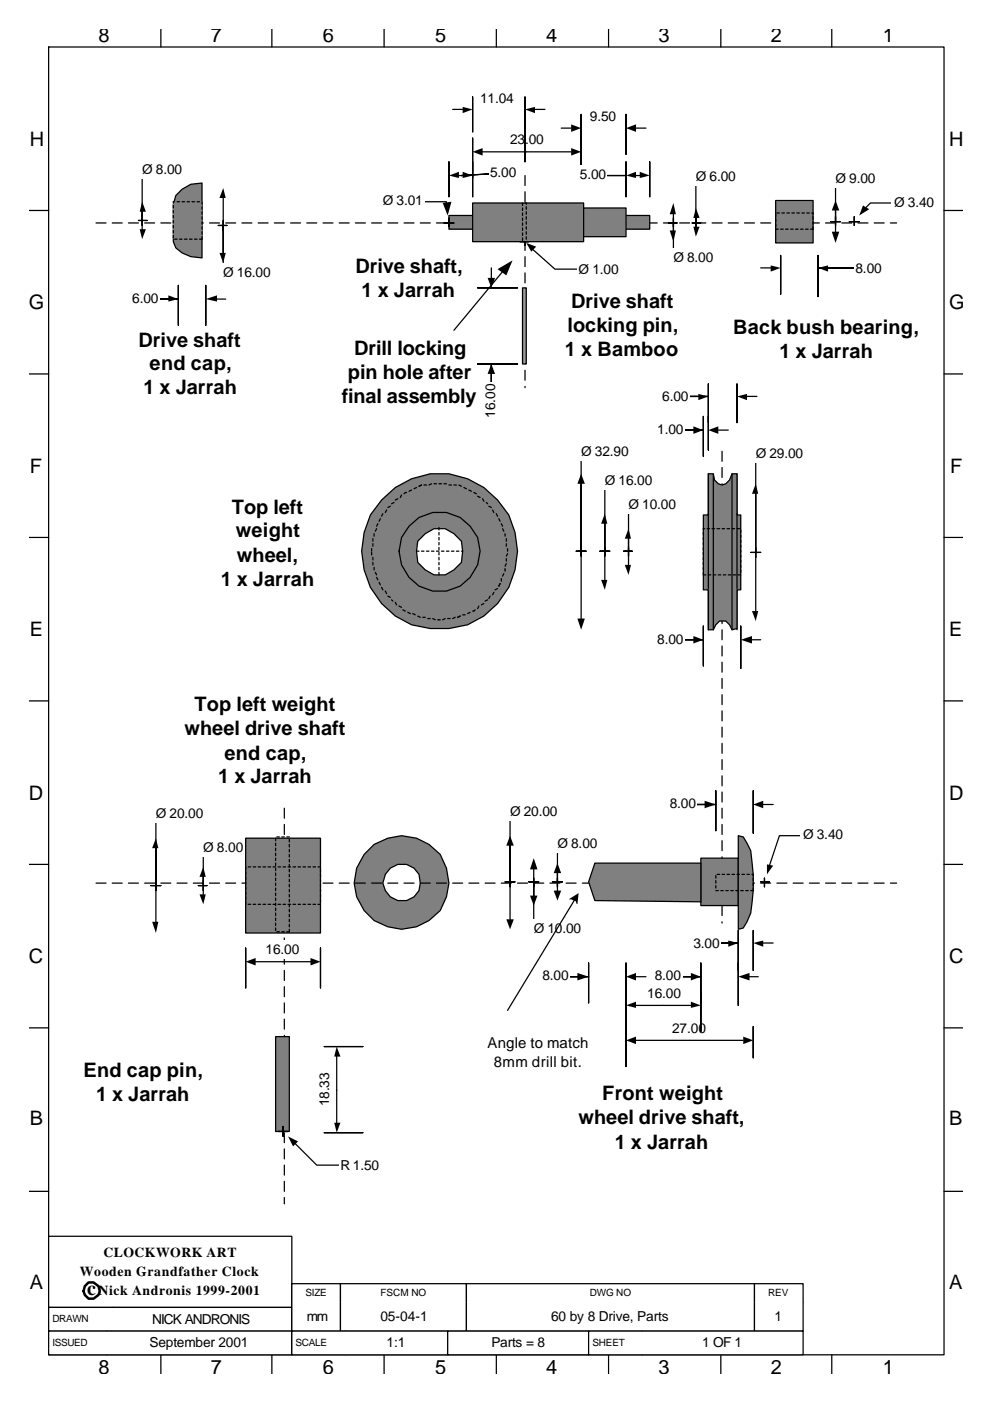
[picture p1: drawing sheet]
<svg xmlns="http://www.w3.org/2000/svg" width="210mm" height="297mm" viewBox="0 0 210 297" stroke-linecap="round" stroke-linejoin="round" font-family="sans-serif">
<path d="M160.3 96.2v20.9v-12.4M159.3 117.1h2.1h-2.1M160.3 118.2v-2.1v2.1M160.3 117.1v12.5" fill="none" stroke="#000" stroke-width=".26"/>
<path d="M160.3 102.6l.6 2.1h-1.4zM159.5 129.6h1.4l-.6 2.1z" fill="#000"/>
<path d="M159.8 94.1h10.9v4h-10.9z" fill-rule="evenodd" fill="#fff"/>
<path d="M77.3 181.2a10.2 10.2 0 0 1 16.1 0 10.5 10.5 0 0 1 0 11.9 10.2 10.2 0 0 1-17.7-3l-.6-2.9 .6-3.1z" fill-rule="evenodd" fill="#808080" stroke="#000" stroke-width=".26"/>
<path d="M82.8 184.1a3.9 3.9 0 0 1 4.2-.5 3.9 3.9 0 0 1 2.2 3.6 3.9 3.9 0 0 1-3.1 3.8 3.9 3.9 0 0 1-4.3-2.2l-.6-1.6 .6-1.8z" fill-rule="evenodd" fill="#fff" stroke="#000" stroke-width=".26"/>
<g fill="none" stroke="#000" stroke-width=".26">
<path d="M111.4 37.2v2.1M20.4 47.3h2.1M23.8 47.3h2.1M27.3 47.3h2.1M30.7 47.3h2.1M34.1 47.3h2.1M37.6 47.3h2.1M41 47.3h2.1M44.4 47.3h2.2M47.9 47.3h2.1M51.3 47.3h2.1M54.8 47.3h2.1"/>
<path d="M58.2 47.3h2.1M61.6 47.3h2.2M65.1 47.3h2.1M68.5 47.3h2.1M72 47.3h2.1M75.4 47.3h2.1M78.8 47.3h2.2M82.3 47.3h2.1M85.7 47.3h2.1M89.2 47.3h2.1M92.6 47.3h2.1M96 47.3h2.2"/>
<path d="M99.5 47.3h2.1M102.9 47.3h2.1M106.4 47.3h2.1M109.8 47.3h2.1M111.4 40.7v2.1M111.4 44.1v2.1M111.4 47.5v2.2M111.4 51v2.1M111.4 54.4v2.1M111.4 57.9v2.1M113.2 47.3h2.2M116.7 47.3h2.1"/>
<path d="M120.1 47.3h2.1M123.6 47.3h2.1M127 47.3h2.1M130.4 47.3h2.2M133.9 47.3h2.1M137.3 47.3h2.1M140.8 47.3h2.1M144.2 47.3h2.1M147.6 47.3h2.2M151.1 47.3h2.1M154.5 47.3h2.1M158 47.3h2.1"/>
<path d="M161.4 47.3h2.1M164.8 47.3h2.2M168.3 47.3h2.1M171.7 47.3h2.1M175.2 47.3h2.1M178.6 47.3h2.1M182 47.3h2.1M185.5 47.3h2.1M188.9 47.3h1.3M111.4 61.3v2.1M111.4 64.7v2.2M111.4 68.2v2.1"/>
<path d="M111.4 71.6v2.1M111.4 75.1v2.1M111.4 78.5v2.1M111.4 81.9v.3M153.2 95.7v2.1M153.2 99.1v2.1M153.2 102.6v2.1M153.2 106v2.1M153.2 109.4v2.2M153.2 112.9v2.1M153.2 116.3v2.1M153.2 119.8v2.1"/>
<path d="M153.2 123.2v2.1M153.2 126.6v2.2M153.2 130.1v2.1M153.2 133.5v2.1M153.2 137v2.1M153.2 140.4v2.1M153.2 143.8v2.2M153.2 147.3v2.1M153.2 150.7v2.1M153.2 154.2v2.1M153.2 157.6v2.1M60.3 171.4v2.1"/>
<path d="M60.3 174.8v2.1M60.3 178.2v2.2M153.2 161v2.2M153.2 164.5v2.1M153.2 167.9v2.1M153.2 171.4v2.1M153.2 174.8v2.1M153.2 178.2v2.2M20.4 187.2h2.1M23.8 187.2h2.1M27.3 187.2h2.1M30.7 187.2h2.1"/>
<path d="M34.1 187.2h2.1M37.6 187.2h2.1M41 187.2h2.1M44.4 187.2h2.2M47.9 187.2h2.1M51.3 187.2h2.1M54.8 187.2h2.1M60.3 181.7v2.1M60.3 185.1v2.1h-2.1M60.3 188.6v2.1M60.3 192v2.1M60.3 195.4v2.2"/>
<path d="M60.3 198.9v2.1M61.6 187.2h2.2M65.1 187.2h2.1M68.5 187.2h2.1M72 187.2h2.1M75.4 187.2h2.1M78.8 187.2h2.2M82.3 187.2h2.1M85.7 187.2h2.1M89.2 187.2h2.1M92.6 187.2h2.1M96 187.2h2.2"/>
<path d="M99.5 187.2h2.1M102.9 187.2h2.1M106.4 187.2h2.1M109.8 187.2h2.1M113.2 187.2h2.2M116.7 187.2h2.1M120.1 187.2h2.1M123.6 187.2h2.1M127 187.2h2.1M130.4 187.2h2.2M133.9 187.2h2.1M137.3 187.2h2.1"/>
<path d="M140.8 187.2h2.1M144.2 187.2h2.1M147.6 187.2h2.2M153.2 181.7v2.1M153.2 185.1v2.1h-2.1M153.2 188.6v2.1M153.2 192v2.1M153.2 195.4v.3M154.5 187.2h2.1M158 187.2h2.1M161.4 187.2h2.1M164.8 187.2h2.2"/>
<path d="M168.3 187.2h2.1M171.7 187.2h2.1M175.2 187.2h2.1M178.6 187.2h2.1M182 187.2h2.1M185.5 187.2h2.1M188.9 187.2h1.3M60.3 202.3v2.1M60.3 205.8v2.1M60.3 209.2v2.1M60.3 212.6v2.2M60.3 216.1v2.1"/>
<path d="M60.3 219.5v2.1M60.3 223v2.1M60.3 226.4v2.1M60.3 229.8v2.2M60.3 233.3v2.1M60.3 236.7v2.1M60.3 240.2v2.1M60.3 243.6v2.1M60.3 247v2.1M60.3 250.5v2.1M60.3 253.9v1.3"/>
</g>
<path d="M151.9 167.7v8.4zM159.8 167.7v9zM144.7 170.6h7.2z" fill-rule="evenodd" fill="#fff"/>
<path d="M147.6 170.6h2.2M151.9 167.7v8.4v-8.4M151.9 170.6h-7.2h7.2M159.8 167.7v9v-9M161.7 170.6h2.3" fill="none" stroke="#000" stroke-width=".26"/>
<path d="M149.5 169.8l2.4 .8-2.4 .8zM159.8 170.6l2.1-.8v1.6z" fill="#000"/>
<g fill="#fff">
<path d="M141.6 168.5h6.3v3.9h-6.3z" fill-rule="evenodd"/>
<path d="M156.6 197.3v8.5zM159.8 197.3v8.5zM149.8 199.9h6.8z" fill-rule="evenodd"/>
</g>
<path d="M152.7 199.9h2.1M156.6 197.3v8.5v-8.5M156.6 199.9h-6.8h6.8M159.8 197.3v8.5v-8.5M161.7 199.9h2.3" fill="none" stroke="#000" stroke-width=".26"/>
<path d="M154.5 199.4l2.1 .5-2.1 .8zM159.8 199.9l2.1-.5v1.3z" fill="#000"/>
<g fill="#fff">
<path d="M146.6 197.8h6.3v4.3h-6.3z" fill-rule="evenodd"/>
<path d="M132.8 217.7v8.4zM159.8 217.7v6.6z" fill-rule="evenodd"/>
</g>
<path d="M132.8 217.7v8.4v-8.4M159.8 217.7v6.6v-6.6M134.7 220.6h23" fill="none" stroke="#000" stroke-width=".26"/>
<path d="M157.7 219.8l2.1 .8-2.1 .8zM132.8 220.6l2.1-.8v1.6z" fill="#000"/>
<g fill="#fff">
<path d="M142.3 216.1h8v3.9h-8z" fill-rule="evenodd"/>
<path d="M132.8 210.3v8.4zM148.7 210.3v8.4z" fill-rule="evenodd"/>
</g>
<path d="M132.8 210.3v8.4v-8.4M134.7 213.2h12.1M148.7 210.3v8.4v-8.4" fill="none" stroke="#000" stroke-width=".26"/>
<path d="M132.8 213.2l2.1-.8v1.3zM146.6 212.4l2.1 .8-2.1 .5z" fill="#000"/>
<g fill="#fff">
<path d="M136.8 208.7h7.9v3.9h-7.9z" fill-rule="evenodd"/>
<path d="M124.9 204.2v8.4zM132.8 204.2v9zM117.7 207.1h7.2z" fill-rule="evenodd"/>
</g>
<path d="M120.6 207.1h2.2M124.9 204.2v8.4v-8.4M124.9 207.1h-7.2h7.2M132.8 204.2v9v-9M134.7 207.1h2.4" fill="none" stroke="#000" stroke-width=".26"/>
<path d="M122.5 206.3l2.4 .8-2.4 .8zM132.8 207.1l2.1-.8v1.6z" fill="#000"/>
<g fill="#fff">
<path d="M114.6 205h6.3v3.9h-6.3z" fill-rule="evenodd"/>
<path d="M148.7 204.2v8.4zM156.6 204.2v9zM141.8 207.1h6.9z" fill-rule="evenodd"/>
</g>
<path d="M144.5 207.1h2.3M148.7 204.2v8.4v-8.4M148.7 207.1h-6.9h6.9M156.6 204.2v9v-9M158.7 207.1h2.2" fill="none" stroke="#000" stroke-width=".26"/>
<path d="M146.6 206.3l2.1 .8-2.1 .8zM156.6 207.1l2.4-.8v1.6z" fill="#000"/>
<g fill="#fff">
<path d="M138.6 205h6.4v3.9h-6.4z" fill-rule="evenodd"/>
<path d="M52.1 201v8.5zM68 201v8.5z" fill-rule="evenodd"/>
</g>
<path d="M52.1 201v8.5v-8.5M54 203.9h12.1M68 201v8.5v-8.5" fill="none" stroke="#000" stroke-width=".26"/>
<path d="M52.1 203.9l2.1-.8v1.6zM65.9 203.1l2.1 .8-2.1 .8z" fill="#000"/>
<g fill="#fff">
<path d="M200.3 252.6h4z"/>
<path d="M56.1 199.4h7.9v4h-7.9z" fill-rule="evenodd"/>
</g>
<g fill="none" stroke="#000" stroke-width=".26">
<path d="M10.3 10h190v277.2h-190zM34.1 6.2v3.8M57.7 6.2v3.8M81.5 6.2v3.8M105.3 6.2v3.8M129.1 6.2v3.8M152.9 6.2v3.8M176.5 6.2v3.8M6.3 44.6h4M200.3 44.6h4M6.3 79.3h4M200.3 79.3h4"/>
<path d="M6.3 113.9h4M200.3 113.9h4M6.3 148.6h4M200.3 148.6h4M6.3 183.3h4M200.3 183.3h4M6.3 217.9h4M200.3 217.9h4M6.3 252.6h4M200.3 252.6h4M34.1 287.2v4.1M57.7 287.2v4.1"/>
<path d="M81.5 287.2v4.1M105.3 287.2v4.1M129.1 287.2v4.1M152.9 287.2v4.1M176.5 287.2v4.1"/>
</g>
<g fill="#808080" stroke="#000" stroke-width=".26">
<path d="M148.7 181.9h7.9v10.1h-7.9z" fill-rule="evenodd"/>
<path d="M126.2 183h22.5v8.2l-22.5-.3-1.3-3.9z" fill-rule="evenodd"/>
<path d="M156.6 177.2l1.1 .2 1.6 3a39.3 39.3 0 0 1 0 13.2l-.8 1.8-.8 1.4-1.1 .2z" fill-rule="evenodd"/>
</g>
<g fill="none" stroke="#000" stroke-width=".26">
<path d="M151.9 188.8h.5M151.9 185.6v.6M151.9 186.7v.5M151.9 187.8v.5M152.1 185.4h.6M152.9 188.8h.6M153.2 185.4h.5M154 188.8h.5M154.3 185.4h.5M155 188.8h.6M155.3 185.4h.5M156.1 188.8h.5"/>
<path d="M156.4 185.4h.5M157.2 188.8h.5M157.4 185.4h.6M158.2 188.8h.5M158.5 185.4h.5M159.5 185.4h.3v.2M159.8 188.3v.5h-.5M159.8 186.2v.5M159.8 187.2v.6"/>
</g>
<path d="M37.8 60.5v8.5zM43.7 60.5v8.5zM30.7 63.4h7.1z" fill-rule="evenodd" fill="#fff"/>
<path d="M33.6 63.4h2.1M37.8 60.5v8.5v-8.5M37.8 63.4h-7.1h7.1M43.7 60.5v8.5v-8.5M45.8 63.4h2.1" fill="none" stroke="#000" stroke-width=".26"/>
<path d="M35.7 62.6l2.1 .8-2.1 .5zM43.7 63.4l2.3-.8v1.3z" fill="#000"/>
<g fill="#fff">
<path d="M27.5 61.3h6.4v4h-6.4z" fill-rule="evenodd"/>
<path d="M107.2 187h2.1zM108.2 186.2v1.8z" fill-rule="evenodd"/>
</g>
<path d="M108.2 172.2v14.8v-8M107.2 187h2.1h-2.1M108.2 188v-1.8v1.8M108.2 187v8.2" fill="none" stroke="#000" stroke-width=".26"/>
<path d="M108.2 177.2l.8 2.1h-1.6zM107.4 194.9h1.6l-.8 2.1z" fill="#000"/>
<g fill="#fff">
<path d="M107.9 170h10.9v4h-10.9z" fill-rule="evenodd"/>
<path d="M117.2 187h2.1zM118.3 186.2v1.8z" fill-rule="evenodd"/>
</g>
<path d="M118.3 179v8v-1.9M117.2 187h2.1h-2.1M118.3 188v-1.8v1.8M118.3 187v2.1" fill="none" stroke="#000" stroke-width=".26"/>
<path d="M118.3 183l.8 2.1h-1.6zM117.5 188.8h1.6l-.8 2.1z" fill="#000"/>
<g fill="#fff">
<path d="M118 176.9h9v4h-9z" fill-rule="evenodd"/>
<path d="M112.2 187h2.1zM113.2 186.2v1.8z" fill-rule="evenodd"/>
</g>
<path d="M112.2 187h2.1h-2.1M113.2 188v-1.8v1.8M113.2 190.1v-3.1v10M113.2 184.1v2.9" fill="none" stroke="#000" stroke-width=".26"/>
<path d="M113.2 181.9l.8 2.4h-1.6zM112.4 189.9h1.6l-.8 2.1z" fill="#000"/>
<g fill="#fff">
<path d="M113 194.9h10.6v4h-10.6z" fill-rule="evenodd"/>
<path d="M161.4 187h1.8zM162.2 186.2v1.8z" fill-rule="evenodd"/>
</g>
<path d="M170.4 177.2h-5l-2.2 6.3M161.4 187h1.8h-1.8M162.2 188v-1.8v1.8" fill="none" stroke="#000" stroke-width=".26"/>
<path d="M162.7 183.3l1.3 .2-1.3 1.9z" fill="#000"/>
<g fill="#fff">
<path d="M169.9 175.1h9.2v3.9h-9.2z" fill-rule="evenodd"/>
<path d="M32 187.8h2.1zM33.1 186.7v2.1z" fill-rule="evenodd"/>
</g>
<path d="M33.1 172.7v15.1v-8.2M32 187.8h2.1h-2.1M33.1 188.8v-2.1v2.1M33.1 187.8v7.9" fill="none" stroke="#000" stroke-width=".26"/>
<path d="M33.1 177.7l.5 2.1h-1.3zM32.3 195.4h1.3l-.5 2.4z" fill="#000"/>
<g fill="#fff">
<path d="M32.5 170.6h10.9v3.9h-10.9z" fill-rule="evenodd"/>
<path d="M42.1 187.8h1.8zM43.1 186.7v2.1z" fill-rule="evenodd"/>
</g>
<path d="M43.1 179.8v8v-2.2M42.1 187.8h1.8h-1.8M43.1 188.8v-2.1v2.1M43.1 187.8v1.8" fill="none" stroke="#000" stroke-width=".26"/>
<path d="M43.1 183.8l.6 2.1h-1.4zM42.3 189.6h1.4l-.6 2.1z" fill="#000"/>
<g fill="#fff">
<path d="M42.6 177.7h9.3v4h-9.3z" fill-rule="evenodd"/>
<path d="M46.3 47.8h1.9zM47.4 46.7v2.2z" fill-rule="evenodd"/>
</g>
<path d="M46.3 47.8h1.9h-1.9M47.4 48.9v-2.2v2.2M47.4 53.9v-6.1v10.1M47.4 41.7v6.1" fill="none" stroke="#000" stroke-width=".26"/>
<path d="M47.4 39.9l.5 2.1h-1.3zM46.6 53.6h1.3l-.5 2.1z" fill="#000"/>
<g fill="#fff">
<path d="M46.8 55.7h10.9v4h-10.9z" fill-rule="evenodd"/>
<path d="M29.4 46.7h1.8zM30.2 45.7v2.1z" fill-rule="evenodd"/>
</g>
<path d="M30.2 35.9v10.8v-1.8M29.4 46.7h1.8h-1.8M30.2 47.8v-2.1v2.1M30.2 46.7v2.2" fill="none" stroke="#000" stroke-width=".26"/>
<path d="M30.2 42.8l.8 2.1h-1.4zM29.6 48.6h1.4l-.8 2.1z" fill="#000"/>
<path d="M29.9 33.8h9.3v4.2h-9.3z" fill-rule="evenodd" fill="#fff"/>
<path d="M38.6 40.1l1.9-1 2.4-.3v15.9l-2.4-.3-1.9-.8-1.3-1-.5-1.4v-7.9l.5-1.8z" fill-rule="evenodd" fill="#808080" stroke="#000" stroke-width=".26"/>
<path d="M36.8 42.8h6.1v7.9h-6.1z" fill-rule="evenodd" fill="#808080"/>
<g fill="none" stroke="#000" stroke-width=".26">
<path d="M36.8 43.6v.5M36.8 44.6v.6M36.8 45.7v.5M36.8 46.7v.6M36.8 47.8v.5M36.8 48.9v.5M36.8 49.9v.5M37 50.7h.6M37 42.8h-.2v.2M37.6 42.8h.5M38.1 50.7h.5M38.6 42.8h.6"/>
<path d="M39.2 50.7h.5M39.7 42.8h.5M40.2 50.7h.5M40.7 42.8h.6M41.3 50.7h.5M41.8 42.8h.5M42.9 50.2v.5h-.6M42.9 42.8v.5M42.9 43.8v.6M42.9 44.9v.5M42.9 45.9v.6M42.9 47v.5"/>
<path d="M42.9 48.1v.5M42.9 49.1v.6"/>
</g>
<path d="M10.3 262.1h51.6v15.1h-51.6z" fill-rule="evenodd" fill="#fff" stroke="#000" stroke-width=".26"/>
<path d="M61.9 272.2h10.3v3.9h-10.3z" fill-rule="evenodd" fill="#fff"/>
<path d="M61.9 276.1v-3.9h10.3v3.9" fill="none" stroke="#000" stroke-width=".26"/>
<path d="M72.2 272.2h26.8v3.9h-26.8z" fill-rule="evenodd" fill="#fff"/>
<path d="M72.2 276.1v-3.9h26.8v3.9" fill="none" stroke="#000" stroke-width=".26"/>
<path d="M99 272.2h61.1v3.9h-61.1z" fill-rule="evenodd" fill="#fff"/>
<path d="M99 276.1v-3.9h61.1v3.9" fill="none" stroke="#000" stroke-width=".26"/>
<path d="M160.1 272.2h10.3v3.9h-10.3z" fill-rule="evenodd" fill="#fff"/>
<path d="M160.1 276.1v-3.9h10.3v3.9" fill="none" stroke="#000" stroke-width=".26"/>
<path d="M10.3 277.2h13.5v5h-13.5z" fill-rule="evenodd" fill="#fff"/>
<path d="M23.8 277.2h-13.5v5h13.5" fill="none" stroke="#000" stroke-width=".26"/>
<path d="M23.8 277.2h38.1v5h-38.1z" fill-rule="evenodd" fill="#fff"/>
<path d="M23.8 277.2h38.1v5h-38.1" fill="none" stroke="#000" stroke-width=".26"/>
<path d="M61.9 276.1h10.3v6.1h-10.3z" fill-rule="evenodd" fill="#fff"/>
<path d="M61.9 276.1v6.1h10.3v-6.1" fill="none" stroke="#000" stroke-width=".26"/>
<path d="M72.2 276.1h26.8v6.1h-26.8z" fill-rule="evenodd" fill="#fff"/>
<path d="M72.2 276.1v6.1h26.8v-6.1" fill="none" stroke="#000" stroke-width=".26"/>
<path d="M99 276.1h61.1v6.1h-61.1z" fill-rule="evenodd" fill="#fff"/>
<path d="M99 276.1v6.1h61.1v-6.1" fill="none" stroke="#000" stroke-width=".26"/>
<path d="M160.1 276.1h10.3v6.1h-10.3z" fill-rule="evenodd" fill="#fff"/>
<path d="M160.1 276.1v6.1h10.3v-6.1" fill="none" stroke="#000" stroke-width=".26"/>
<path d="M10.3 282.2h12.5v5h-12.5z" fill-rule="evenodd" fill="#fff"/>
<path d="M22.8 282.2h-12.5v5h12.5" fill="none" stroke="#000" stroke-width=".26"/>
<path d="M22.8 282.2h39.1v5h-39.1z" fill-rule="evenodd" fill="#fff"/>
<path d="M22.8 282.2h39.1v5h-39.1" fill="none" stroke="#000" stroke-width=".26"/>
<path d="M61.9 282.2h11.4v5h-11.4z" fill-rule="evenodd" fill="#fff"/>
<path d="M73.3 282.2h-11.4v5h11.4" fill="none" stroke="#000" stroke-width=".26"/>
<path d="M73.3 282.2h21.7v5h-21.7z" fill-rule="evenodd" fill="#fff"/>
<path d="M73.3 282.2h21.7v5h-21.7" fill="none" stroke="#000" stroke-width=".26"/>
<path d="M95 282.2h29.9v5h-29.9z" fill-rule="evenodd" fill="#fff" stroke="#000" stroke-width=".26"/>
<path d="M124.9 282.2h11.4v5h-11.4z" fill-rule="evenodd" fill="#fff"/>
<path d="M136.3 282.2h-11.4v5h11.4" fill="none" stroke="#000" stroke-width=".26"/>
<path d="M136.3 282.2h34.1v5h-34.1z" fill-rule="evenodd" fill="#fff"/>
<path d="M122 190.7l-14.3 23.5M136.3 282.2h34.1v5h-34.1" fill="none" stroke="#000" stroke-width=".26"/>
<path d="M120.6 190.7l2.2-1.3-.3 2.3-.5-.8z" fill-rule="evenodd" fill="#000"/>
<path d="M176.2 47h2.1zM177.3 45.9v1.9z" fill-rule="evenodd" fill="#fff"/>
<path d="M177.3 38v9v-2.6M176.2 47h2.1h-2.1M177.3 47.8v-1.9v1.9M177.3 47v2.4" fill="none" stroke="#000" stroke-width=".26"/>
<path d="M177.3 42.5l.8 2.1h-1.6zM176.5 49.1h1.6l-.8 2.4z" fill="#000"/>
<g fill="#fff">
<path d="M177 35.9h9v4h-9z" fill-rule="evenodd"/>
<path d="M180.2 47h2.1zM181.2 45.9v1.9z" fill-rule="evenodd"/>
</g>
<path d="M180.2 47h2.1h-2.1M181.2 47.8v-1.9v1.9M189.7 43h-5l-1.1 1.1" fill="none" stroke="#000" stroke-width=".26"/>
<path d="M183.1 43.6l1.3 .8-2.1 1.3z" fill="#000"/>
<g fill="#fff">
<path d="M189.2 40.9h9.2v4h-9.2z" fill-rule="evenodd"/>
<path d="M165.6 54.2v8.2zM173.6 54.2v8.7zM173.6 56.8h10.5z" fill-rule="evenodd"/>
</g>
<path d="M161.4 56.8h2.4M165.6 54.2v8.2v-8.2M173.6 54.2v8.7v-8.7M173.6 56.8h10.5h-10.5M175.7 56.8h2.1" fill="none" stroke="#000" stroke-width=".26"/>
<path d="M163.5 56.3l2.1 .5-2.1 .8zM173.6 56.8l2.1-.5v1.3z" fill="#000"/>
<path d="M181.2 54.7h6.1v4.2h-6.1z" fill-rule="evenodd" fill="#fff"/>
<path d="M164.6 42.5h7.9v9h-7.9z" fill-rule="evenodd" fill="#808080" stroke="#000" stroke-width=".26"/>
<g fill="none" stroke="#000" stroke-width=".26">
<path d="M164.6 48.6h.5M164.6 45.4v.5M164.6 46.5v.5M164.6 47.5v.6M164.8 45.2h.6M165.6 48.6h.6M165.9 45.2h.5M166.7 48.6h.5M167 45.2h.5M167.7 48.6h.6M168 45.2h.5M168.8 48.6h.5"/>
<path d="M169.1 45.2h.5M169.9 48.6h.5M170.1 45.2h.6M170.9 48.6h.5M171.2 45.2h.5M172.2 45.2h.3v.2M172.5 48.1v.5h-.5M172.5 45.9v.6M172.5 47v.5"/>
</g>
<path d="M58.5 219.8h2.9v20.1h-2.9z" fill-rule="evenodd" fill="#808080" stroke="#000" stroke-width=".26"/>
<path d="M110.9 61h.8v16.2h-.8z" fill-rule="evenodd" fill="#969696" stroke="#000" stroke-width=".26"/>
<path d="M52.1 177.7h15.9v20.1h-15.9z" fill-rule="evenodd" fill="#808080" stroke="#000" stroke-width=".26"/>
<g fill="none" stroke="#000" stroke-width=".26">
<path d="M58.5 177.7v.5M58.5 178.8v.5M58.5 179.8v.6M58.7 177.4h.6M59.8 177.4h.5M60.9 177.4h.5M61.4 178v.5M61.4 179v.6M52.1 183.8v.5M52.1 184.9v.5M52.1 185.9v.5M52.1 187v.5"/>
<path d="M52.1 188v.6M52.1 189.1v.5M52.1 190.1v.6M52.1 191.2v.5M52.7 191.7h.5M52.7 183.8h.5M53.7 191.7h.5M53.7 183.8h.5M54.8 191.7h.5M54.8 183.8h.5M55.8 191.7h.6M55.8 183.8h.6"/>
<path d="M56.9 191.7h.5M56.9 183.8h.5M57.9 191.7h.6M57.9 183.8h.6M58.5 180.9v.5M58.5 181.9v.6M58.5 183v.5M58.5 184.1v.5M58.5 185.1v.5M58.5 186.2v.5M58.5 187.2v.6M58.5 188.3v.5"/>
<path d="M58.5 189.4v.5M58.5 190.4v.5M58.5 191.5v.5M58.5 192.5v.6M58.5 193.6v.5M58.5 194.6v.6M58.5 195.7v.5M58.5 196.8v.5M58.7 197.6h.6M59 191.7h.5M59 183.8h.5M59.8 197.6h.5"/>
<path d="M60.1 191.7h.5M60.1 183.8h.5M61.1 191.7h.5M61.1 183.8h.5M61.4 197v.6h-.5M61.4 180.1v.5M61.4 181.2v.5M61.4 182.2v.5M61.4 183.3v.5M61.4 184.3v.6M61.4 185.4v.5M61.4 186.4v.6"/>
<path d="M61.4 187.5v.5M61.4 188.6v.5M61.4 189.6v.5M61.4 190.7v.5M61.4 191.7v.6M61.4 192.8v.5M61.4 193.9v.5M61.4 194.9v.5M61.4 196v.5M62.2 191.7h.5M62.2 183.8h.5M63.2 191.7h.6"/>
<path d="M63.2 183.8h.6M64.3 191.7h.5M64.3 183.8h.5M65.4 191.7h.5M65.4 183.8h.5M66.4 191.7h.5M66.4 183.8h.5M67.5 191.7h.5M67.5 183.8h.5M68 184.3v.6M68 185.4v.5M68 186.4v.6"/>
<path d="M68 187.5v.5M68 188.6v.5M68 189.6v.5M68 190.7v.5"/>
</g>
<path d="M146.8 47.3h1.9zM147.6 46.2v1.9z" fill-rule="evenodd" fill="#fff"/>
<path d="M147.6 37.5v9.8v-1.1M146.8 47.3h1.9h-1.9M147.6 48.1v-1.9v1.9M147.6 47.3v.8" fill="none" stroke="#000" stroke-width=".26"/>
<path d="M147.6 44.1l.8 2.1h-1.3zM147.1 48.1h1.3l-.8 2.1z" fill="#000"/>
<g fill="#fff">
<path d="M147.4 35.4h9.2v3.9h-9.2z" fill-rule="evenodd"/>
<path d="M100.3 29.3v8.4zM123.3 29.3v8.4z" fill-rule="evenodd"/>
</g>
<path d="M100.3 29.3v8.4v-8.4M102.1 32.2h19.1M123.3 29.3v8.4v-8.4" fill="none" stroke="#000" stroke-width=".26"/>
<path d="M100.3 32.2l2.1-.8v1.6zM121.2 31.4l2.1 .8-2.1 .8z" fill="#000"/>
<g fill="#fff">
<path d="M107.9 27.7h7.7v4h-7.7z" fill-rule="evenodd"/>
<path d="M123.3 24.3v8.4zM132.8 24.3v8.4z" fill-rule="evenodd"/>
</g>
<path d="M119.1 27.2h2.1M123.3 24.3v8.4v-8.4M132.8 24.3v8.4v-8.4M134.7 27.2h2.4" fill="none" stroke="#000" stroke-width=".26"/>
<path d="M121.2 26.4l2.1 .8-2.1 .8zM132.8 27.2l2.1-.8v1.6z" fill="#000"/>
<g fill="#fff">
<path d="M124.9 22.7h6.3v3.9h-6.3z" fill-rule="evenodd"/>
<path d="M132.8 34.3v7.4zM137.8 34.3v7.4zM125.7 37.2h7.1z" fill-rule="evenodd"/>
</g>
<path d="M132.8 34.3v7.4v-7.4M132.8 37.2h-7.1h7.1M134.7 37.2h1M137.8 34.3v7.4v-7.4" fill="none" stroke="#000" stroke-width=".26"/>
<path d="M132.8 37.2l2.1-.8v1.3zM135.7 36.4l2.1 .8-2.1 .5z" fill="#000"/>
<g fill="#fff">
<path d="M122.5 35.1h6.4v4h-6.4z" fill-rule="evenodd"/>
<path d="M95.2 34.3v7.4zM100.3 34.3v7.4zM97.9 37.2l9-.5z" fill-rule="evenodd"/>
</g>
<path d="M95.2 34.3v7.4v-7.4M97.4 37.2h.8M97.9 37.2l9-.5-9 .5M100.3 34.3v7.4v-7.4" fill="none" stroke="#000" stroke-width=".26"/>
<path d="M95.2 37.2l2.2-.8v1.3zM98.2 36.4l2.1 .8-2.1 .5z" fill="#000"/>
<g fill="#fff">
<path d="M103.7 34.6h6.1v3.9h-6.1z" fill-rule="evenodd"/>
<path d="M100.3 20.5v7.5zM111.4 20.5v13.8z" fill-rule="evenodd"/>
</g>
<path d="M96 23.2h2.2M100.3 20.5v7.5v-7.5M111.4 20.5v13.8v-13.8M113.2 23.2h2.4" fill="none" stroke="#000" stroke-width=".26"/>
<path d="M98.2 22.7l2.1 .5-2.1 .8zM111.4 23.2l2.1-.5v1.3z" fill="#000"/>
<g fill="#fff">
<path d="M101.6 18.7h7.9v4.2h-7.9z" fill-rule="evenodd"/>
<path d="M110.3 51.2h1.9zM111.4 50.2v1.8z" fill-rule="evenodd"/>
</g>
<path d="M110.3 51.2h1.9h-1.9M111.4 52v-1.8v1.8M113 52.8l4.7 4.3h5.1" fill="none" stroke="#000" stroke-width=".26"/>
<path d="M111.7 51.5l2.1 .8-1.1 1.1z" fill="#000"/>
<g fill="#fff">
<path d="M122.5 54.9h9v4.3h-9z" fill-rule="evenodd"/>
<path d="M141.8 47.3h1.9zM142.9 46.2v1.9z" fill-rule="evenodd"/>
</g>
<path d="M141.8 47.3h1.9h-1.9M142.9 48.1v-1.9v1.9M142.9 49.1v-1.8v7.4M142.9 45.2v2.1" fill="none" stroke="#000" stroke-width=".26"/>
<path d="M142.9 43l.5 2.4h-1.3zM142.1 48.9h1.3l-.5 2.3z" fill="#000"/>
<g fill="#fff">
<path d="M142.3 52.6h9.3v3.9h-9.3z" fill-rule="evenodd"/>
<path d="M68.8 240.2h8.2zM68.8 221.9h8.2z" fill-rule="evenodd"/>
</g>
<path d="M68.8 221.9h8.2h-8.2M71.4 223.7v14.6M68.8 240.2h8.2h-8.2" fill="none" stroke="#000" stroke-width=".26"/>
<path d="M71.4 221.9l.8 2.1h-1.3zM70.9 238h1.3l-.8 2.2z" fill="#000"/>
<g fill="#fff">
<path d="M66.9 227.2h4v7.7h-4z" fill-rule="evenodd"/>
<path d="M59 239.9h2.1zM60.1 238.8v2.1z" fill-rule="evenodd"/>
</g>
<path d="M59 239.9h2.1h-2.1M60.1 240.9v-2.1v2.1M62.4 242.3l4.8 4.7h5" fill="none" stroke="#000" stroke-width=".26"/>
<path d="M61.1 240.9l2.1 1.1-1 1.1z" fill="#000"/>
<g fill="#fff">
<path d="M72 244.9h8.7v4.2h-8.7z" fill-rule="evenodd"/>
<path d="M150.3 81.4v8.2zM156.4 81.4v8.2zM143.1 84h7.2z" fill-rule="evenodd"/>
</g>
<path d="M146 84h2.2M150.3 81.4v8.2v-8.2M150.3 84h-7.2h7.2M156.4 81.4v8.2v-8.2M158.2 84h2.4" fill="none" stroke="#000" stroke-width=".26"/>
<path d="M148.2 83.5l2.1 .5-2.1 .8zM156.4 84l2.1-.5v1.3z" fill="#000"/>
<g fill="#fff">
<path d="M140.2 81.9h6.1v4.3h-6.1z" fill-rule="evenodd"/>
<path d="M149.2 88.3v8.4zM150.3 88.3v7.1zM142.3 91.2h6.9z" fill-rule="evenodd"/>
</g>
<path d="M145 91.2h2.4M149.2 88.3v8.4v-8.4M149.2 91.2h-6.9h6.9M150.3 88.3v7.1v-7.1M152.1 91.2h2.4" fill="none" stroke="#000" stroke-width=".26"/>
<path d="M147.1 90.4l2.1 .8-2.1 .8zM150.3 91.2l2.1-.8v1.6z" fill="#000"/>
<g fill="#fff">
<path d="M139.2 89.1h6.1v3.9h-6.1z" fill-rule="evenodd"/>
<path d="M149.2 132.7v8.5zM157.2 132.7v9zM142.3 135.6h6.9z" fill-rule="evenodd"/>
</g>
<path d="M145 135.6h2.4M149.2 132.7v8.5v-8.5M149.2 135.6h-6.9h6.9M157.2 132.7v9v-9M159.3 135.6h2.1" fill="none" stroke="#000" stroke-width=".26"/>
<path d="M147.1 134.8l2.1 .8-2.1 .8zM157.2 135.6l2.3-.8v1.6z" fill="#000"/>
<g fill="#fff">
<path d="M139.2 133.5h6.1v4h-6.1z" fill-rule="evenodd"/>
<path d="M122.2 116.9h2.2zM123.3 116.1v1.8z" fill-rule="evenodd"/>
</g>
<path d="M123.3 96v20.9v-14.3M122.2 116.9h2.2h-2.2M123.3 117.9v-1.8v1.8M123.3 116.9v14.5" fill="none" stroke="#000" stroke-width=".26"/>
<path d="M123.3 100.5l.8 2.1h-1.6zM122.5 131.1h1.6l-.8 2.4z" fill="#000"/>
<g fill="#fff">
<path d="M123 93.8h10.6v4h-10.6z" fill-rule="evenodd"/>
<path d="M127.3 116.9h2.1zM128.3 116.1v1.8z" fill-rule="evenodd"/>
</g>
<path d="M127.3 116.9h2.1h-2.1M128.3 117.9v-1.8v1.8M128.3 102v14.9v-5.9M128.3 116.9v6" fill="none" stroke="#000" stroke-width=".26"/>
<path d="M128.3 108.9l.6 2.1h-1.4zM127.5 122.9h1.4l-.6 2.2z" fill="#000"/>
<g fill="#fff">
<path d="M127.8 99.9h10.8v4h-10.8z" fill-rule="evenodd"/>
<path d="M132.3 116.9h1.8zM133.3 116.1v1.8z" fill-rule="evenodd"/>
</g>
<path d="M132.3 116.9h1.8h-1.8M133.3 117.9v-1.8v1.8M133.3 107.1v9.8v-3M133.3 116.9v3.1" fill="none" stroke="#000" stroke-width=".26"/>
<path d="M133.3 112.1l.6 2.1h-1.3zM132.6 119.8h1.3l-.6 2.1z" fill="#000"/>
<path d="M132.8 105h10.9v3.9h-10.9z" fill-rule="evenodd" fill="#fff"/>
<path d="M106.6 57.6l-10.3 12.4" fill="none" stroke="#000" stroke-width=".26"/>
<path d="M105.6 57.1l3.1-1.9-1.3 3.2z" fill="#000"/>
<path d="M101.3 77.2h8.5zM101.3 61h8.5zM104.2 77.2v7.6z" fill-rule="evenodd" fill="#fff"/>
<path d="M104.2 56.8v2.4M101.3 77.2h8.5h-8.5M101.3 61h8.5h-8.5M104.2 77.2v7.6v-7.6M104.2 79v2.4" fill="none" stroke="#000" stroke-width=".26"/>
<path d="M103.5 58.9h1.5l-.8 2.1zM104.2 77.2l.8 2.1h-1.5z" fill="#000"/>
<path d="M102.1 81.1h4v7.7h-4z" fill-rule="evenodd" fill="#fff"/>
<path d="M150.3 100.5v33M156.4 100.5v33" fill="none" stroke="#000" stroke-width=".26"/>
<path d="M150.3 100.5h1l.3 1.3 .8 .8 .8 .2 .8-.2 .8-.8 .5-1.3h1.1v8.7h.8v15.9h-.8v8.2l-1.1 .2-.5-1-.8-.8h-1.3l-.8 .8-.6 1h-1v-8.4h-1.1v-15.9h1.1z" fill-rule="evenodd" fill="#808080" stroke="#000" stroke-width=".26"/>
<g fill="none" stroke="#000" stroke-width=".26">
<path d="M149.2 112.9v.5M149.2 113.9v.6M149.2 115v.5M149.2 116.1v.5M149.2 117.1v.6M149.2 118.2v.5M149.2 119.2v.6M149.5 112.1h-.3v.3M150 112.1h.5M150.3 108.9v15.9M151.1 112.1h.5M151.3 100.5v33"/>
<path d="M152.1 112.1h.6M153.2 112.1h.5M154.3 112.1h.5M155.3 100.5v33M155.3 112.1h.5M156.4 112.1h.5M156.4 108.9v15.9M157.2 112.4v.5M157.2 113.4v.5M157.2 114.5v.5M157.2 115.5v.6M157.2 116.6v.5"/>
<path d="M157.2 117.7v.5M157.2 118.7v.5M157.2 119.8v.5M149.2 121.4v.5h.6M149.2 120.3v.5M150.3 121.9h.5M151.3 121.9h.6M152.4 121.9h.5M153.5 121.9h.5M154.5 121.9h.5M155.6 121.9h.5M156.6 121.9h.6"/>
<path d="M157.2 120.8v.6"/>
</g>
<g fill="#808080" stroke="#000" stroke-width=".26">
<path d="M95.2 45.7h42.6v2.9h-42.6z" fill-rule="evenodd"/>
<path d="M100.3 43h23.5v8.2h-23.5z" fill-rule="evenodd"/>
<path d="M123.8 44.1h9v6.1h-9z" fill-rule="evenodd"/>
</g>
<g fill="none" stroke="#000" stroke-width=".26">
<path d="M110.9 43v.6M110.9 44.1v.5M110.9 45.2v.5M110.9 46.2v.5M110.9 47.3v.5M110.9 48.3v.6M110.9 49.4v.5M110.9 50.4v.6M111.1 51.2h.6M111.4 43h.3v.3M111.7 43.8v.6M111.7 44.9v.5"/>
<path d="M111.7 45.9v.6M111.7 47v.5M111.7 48.1v.5M111.7 49.1v.6M111.7 50.2v.5"/>
</g>
<path d="M94.2 47.3h2.1zM95.2 46.2v1.9z" fill-rule="evenodd" fill="#fff"/>
<path d="M89.7 42.8h5v.5M94.2 47.3h2.1h-2.1M95.2 48.1v-1.9v1.9" fill="none" stroke="#000" stroke-width=".26"/>
<path d="M93.9 43l1.9-.2-.8 2.9z" fill="#000"/>
<path d="M81 40.7h9.2v3.9h-9.2z" fill-rule="evenodd" fill="#fff"/>
<path d="M81 106a16.2 16.2 0 0 1 24.6 0l2.3 3.2a16.9 16.9 0 0 1-8.7 23.3l-4 .8h-3.9a15.8 15.8 0 0 1-14-12.5l-.6-3.9 .6-4 1.3-3.7z" fill-rule="evenodd" fill="#808080" stroke="#000" stroke-width=".26"/>
<path d="M86.8 111.6a8.4 8.4 0 0 1 12.9 0 8 8 0 0 1 0 10.8 8.5 8.5 0 0 1-10.8 1.9 8.5 8.5 0 0 1-3.7-10.4z" fill="none" stroke="#000" stroke-width=".26"/>
<path d="M88.6 114.7l1.6-1.5 1.9-1.1h2.4l1.8 1.1 1.6 1.5 .3 2.2-.3 2.3-1.6 1.6-1.8 1.1h-2.4l-1.9-1.1-1.6-1.6-.2-2.3z" fill-rule="evenodd" fill="#fff" stroke="#000" stroke-width=".26"/>
<g fill="none" stroke="#000" stroke-width=".26">
<path d="M78.8 116.3v.6M78.8 117.1v.6M79.1 114.2v.5M79.1 115.3v.5M79.1 118.2v.5M79.1 119.2v.6M79.4 113.2v.5M79.9 112.1l-.3 .5M80.2 111l-.3 .6M80.7 110l-.3 .5M81.2 108.9l-.2 .5M82 108.1l-.2 .6"/>
<path d="M82.8 107.3l-.5 .3M83.6 106.5l-.5 .3M84.4 105.7l-.5 .3M85.2 105l-.3 .5M86.3 104.4h-.3l-.3 .3M87.3 103.9l-.5 .3M88.4 116.9h.5M88.4 103.4l-.6 .2M89.4 116.9h.6M89.4 102.8l-.5 .3M90 102.8h.5M90.5 116.9h.5"/>
<path d="M91.5 116.9h.6M91.5 102.6l-.5 .2M92.1 102.6h.5M92.6 116.9h.5M93.1 111.8v.6M93.1 112.9v.5M93.1 113.9v.6M93.1 115v.5M93.1 116.1v.5M93.1 117.1v.6M93.1 118.2v.5M93.1 119.2v.6"/>
<path d="M93.1 102.6h.6M93.7 116.9h.5M94.2 102.6h.5M94.7 116.9h.5M95.2 102.8h.6M95.8 116.9h.5M96.3 102.8h.5M96.8 116.9h.6M97.4 102.8l.5 .3M97.9 116.9h.3M98.4 103.4l.6 .2M99.5 103.9l.5 .3"/>
<path d="M100.5 104.4l.6 .3M101.3 105.2l.6 .3M102.4 105.7l.3 .6M103.2 106.5l.3 .3M103.7 107.3l.5 .3M104.5 108.1l.3 .6M105.3 108.9l.3 .5M105.8 110l.3 .5M106.4 111l.2 .6M106.6 112.1l.3 .5M107.2 113.2v.5M107.4 114.2v.5"/>
<path d="M107.4 115.3v.5M107.4 118.4v.6M107.4 119.5l-.2 .5M107.7 116.3v.6M107.7 117.4l-.3 .5M79.4 120.3v.5M79.6 121.4l.3 .5M79.9 122.4l.3 .5M80.4 123.5l.3 .5M81 124.5l.2 .6M81.8 125.3l.2 .6M82.3 126.4l.5 .2"/>
<path d="M83.1 127.2l.2 .2M83.9 127.7l.2 .5M84.7 128.5l.5 .3M85.5 129.3l.5 .3M86.5 129.8l.5 .3M87.6 130.1l.5 .3M88.6 130.6l.6 .3M89.7 130.9h.5M90.8 131.1h.5M91.8 131.1l.5 .3M92.9 131.4h.5M93.1 120.3v.5"/>
<path d="M93.1 121.4v.5M94.5 131.1l-.6 .3M95 131.1h.5M96.6 130.9l-.6 .2M97.6 130.6l-.5 .3M98.2 130.4h.5M99.7 129.8l-.5 .3M100.8 129.3l-.3 .3h-.2M101.6 128.5l-.3 .5M102.7 128l-.6 .2M103.5 127.2l-.6 .2M104 126.4l-.3 .5"/>
<path d="M104.8 125.6l-.3 .5M105.6 124.8l-.6 .3M106.1 123.7l-.3 .6M106.4 122.7v.5M106.9 121.6l-.3 .5M107.2 120.6v.5"/>
</g>
<path d="M18.8 271.9h1l1.1 .8 .3 1.1-.3 .7-1.1 .8h-1a1.92 1.92 0 0 1-1.1-1.7 1.92 1.92 0 0 1 1.1-1.7z" fill="none" stroke="#000" stroke-width=".53"/>
<g font-size="4.2">
<text x="20.9" y="8.9">8</text>
<text x="44.7" y="8.9">7</text>
<text x="68.5" y="8.9">6</text>
<text x="92.3" y="8.9">5</text>
<text x="115.9" y="8.9">4</text>
<text x="139.7" y="8.9">3</text>
<text x="163.5" y="8.9">2</text>
<text x="187.3" y="8.9">1</text>
<text x="6.3" y="30.9">H</text>
<text x="201.3" y="30.9">H</text>
<text x="75.4" y="57.9">Drive shaft,</text>
<text x="6.1" y="65.5">G</text>
<text x="76.7" y="62.9">1 x Jarrah</text>
<text x="121.2" y="65.3">Drive shaft</text>
<text x="201.3" y="65.5">G</text>
<text x="120.4" y="70.3">locking pin,</text>
<text x="155.6" y="70.8">Back bush bearing,</text>
<text x="29.4" y="73.5">Drive shaft</text>
<text x="75.1" y="75.3">Drill locking</text>
<text x="119.9" y="75.6">1 x Bamboo</text>
<text x="165.4" y="75.8">1 x Jarrah</text>
<text x="30.4" y="83.5">1 x Jarrah</text>
<text x="31.7" y="78.5">end cap,</text>
<text x="73.8" y="80.3">pin hole after</text>
<text x="72.5" y="85.4">final assembly</text>
<text x="6.3" y="100.2">F</text>
<text x="201.6" y="100.2">F</text>
<text x="49.2" y="108.9">Top left</text>
<text x="50" y="113.9">weight</text>
<text x="50.3" y="119.2">wheel,</text>
<text x="46.8" y="124.3">1 x Jarrah</text>
<text x="6.3" y="134.8">E</text>
<text x="201.3" y="134.8">E</text>
<text x="39.2" y="155.8">wheel drive shaft</text>
<text x="41.3" y="150.7">Top left weight</text>
<text x="47.6" y="161">end cap,</text>
<text x="46.3" y="166.1">1 x Jarrah</text>
<text x="6.1" y="169.5">D</text>
<text x="201.3" y="169.5">D</text>
<text x="6.1" y="204.2">C</text>
<text x="201.3" y="204.2">C</text>
<text x="17.7" y="228.2">End cap pin,</text>
<text x="20.4" y="233.5">1 x Jarrah</text>
<text x="127.8" y="233.3">Front weight</text>
<text x="6.3" y="238.6">B</text>
<text x="122.8" y="238.3">wheel drive shaft,</text>
<text x="201.3" y="238.6">B</text>
<text x="130.4" y="243.6">1 x Jarrah</text>
<text x="6.3" y="273.2">A</text>
<text x="18.5" y="274.5">c</text>
<text x="201.3" y="273.2">A</text>
<text x="20.9" y="291.2">8</text>
<text x="44.7" y="291.2">7</text>
<text x="68.5" y="291.2">6</text>
<text x="92.3" y="291.2">5</text>
<text x="115.9" y="291.2">4</text>
<text x="139.7" y="291.2">3</text>
<text x="163.5" y="291.2">2</text>
<text x="187.3" y="291.2">1</text>
</g>
<g font-size="3.2">
<text x="103.5" y="222.2">Angle to match</text>
<text x="104.8" y="226.1">8mm drill bit.</text>
</g>
<g font-size="2.9">
<text x="101.9" y="21.9">11.04</text>
<text x="125.1" y="25.6">9.50</text>
<text x="108.2" y="30.6">23.00</text>
<text x="30.2" y="37">Ø 8.00</text>
<text x="104" y="37.5">5.00</text>
<text x="123" y="38">5.00</text>
<text x="147.6" y="38.3">Ø 6.00</text>
<text x="177.3" y="38.8">Ø 9.00</text>
<text x="81.2" y="43.6">Ø 3.01</text>
<text x="189.7" y="43.8">Ø 3.40</text>
<text x="47.4" y="58.6">Ø 16.00</text>
<text x="122.8" y="58.1">Ø 1.00</text>
<text x="142.9" y="55.5">Ø 8.00</text>
<text x="181.5" y="57.9">8.00</text>
<text x="28" y="64.2">6.00</text>
<text x="105" y="88.5" transform="rotate(-90 105 88.5)">16.00</text>
<text x="140.5" y="85.1">6.00</text>
<text x="139.4" y="92">1.00</text>
<text x="123.3" y="96.7">Ø 32.90</text>
<text x="160.3" y="97">Ø 29.00</text>
<text x="128.3" y="102.8">Ø 16.00</text>
<text x="133.3" y="107.9">Ø 10.00</text>
<text x="139.4" y="136.4">8.00</text>
<text x="33.1" y="173.5">Ø 20.00</text>
<text x="108.2" y="172.9">Ø 20.00</text>
<text x="142.1" y="171.4">8.00</text>
<text x="118.3" y="179.8">Ø 8.00</text>
<text x="170.4" y="178">Ø 3.40</text>
<text x="43.1" y="180.6">Ø 8.00</text>
<text x="113.2" y="197.8">Ø 10.00</text>
<text x="56.4" y="202.3">16.00</text>
<text x="147.1" y="201">3.00</text>
<text x="115.1" y="207.9">8.00</text>
<text x="138.9" y="207.9">8.00</text>
<text x="137.3" y="211.6">16.00</text>
<text x="142.6" y="219">27.00</text>
<text x="69.8" y="234.6" transform="rotate(-90 69.8 234.6)">18.33</text>
<text x="72.2" y="248.1">R 1.50</text>
<text x="22" y="266.6">CLOCKWORK ART</text>
<text x="16.9" y="270.6">Wooden Grandfather Clock</text>
<text x="20.9" y="274.5">Nick Andronis 1999-2001</text>
<text x="32.3" y="280.6">NICK ANDRONIS</text>
<text x="65.1" y="280.1">mm</text>
<text x="80.7" y="280.1">05-04-1</text>
<text x="116.9" y="280.1">60 by 8 Drive, Parts</text>
<text x="164.3" y="280.1">1</text>
<text x="31.7" y="285.7">September 2001</text>
<text x="82" y="285.7">1:1</text>
<text x="104.2" y="285.7">Parts = 8</text>
<text x="149" y="285.7">1 OF 1</text>
</g>
<g font-size="2.1">
<text x="64.8" y="274.8">SIZE</text>
<text x="80.7" y="274.8">FSCM NO</text>
<text x="125.1" y="274.8">DWG NO</text>
<text x="163" y="274.8">REV</text>
<text x="11.1" y="280.4">DRAWN</text>
<text x="11.1" y="285.4">ISSUED</text>
<text x="62.7" y="285.4">SCALE</text>
<text x="125.7" y="285.4">SHEET</text>
</g>
</svg>
